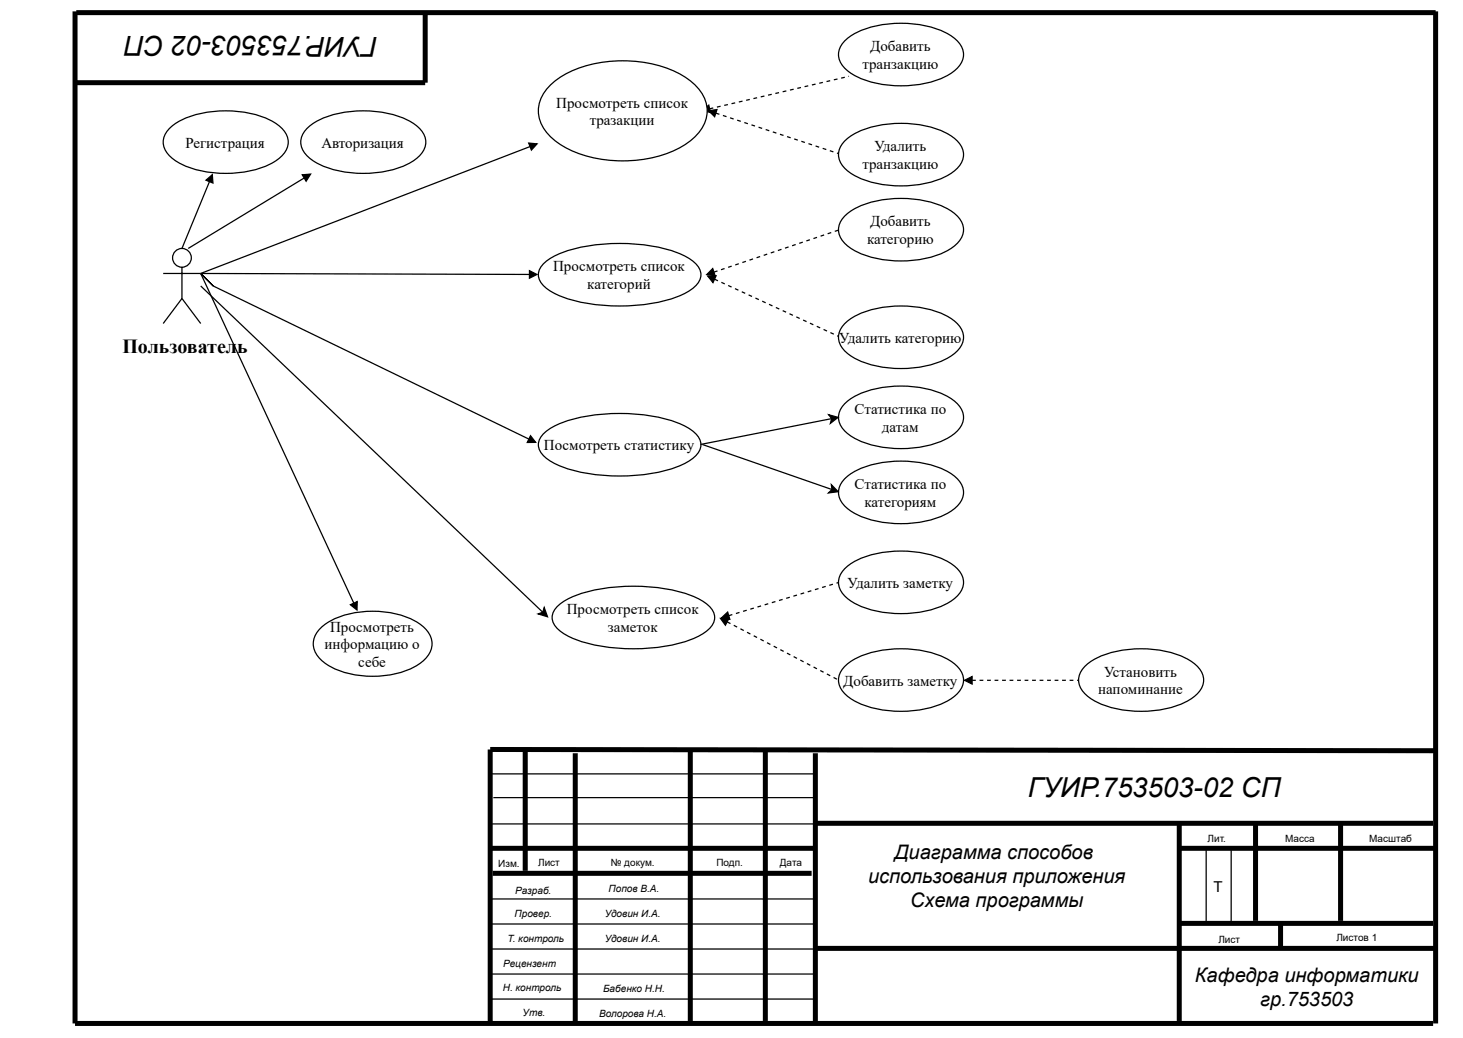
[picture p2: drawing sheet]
<svg xmlns="http://www.w3.org/2000/svg" width="297mm" height="211mm" viewBox="0 0 297 211" stroke-linecap="round" stroke-linejoin="round" font-family="sans-serif">
<g fill="none" stroke="#000" stroke-width="1" stroke-linecap="butt">
<path d="M15.2 2.3v205.4h275.7M15.5 2.6h276M86.3 2.6v14.2h-71.1M291.5 2.3v205.4M106.6 152.1v24.6M116.8 152.9v54.8M140.1 152.6v54.6M155.4 152.4v54.8M165.5 152.9v54.8M291.5 152.4l-192-.3v55.6M99.5 172.2h66M100 177.2h64.8"/>
<path d="M165.5 167.1h125.4M239.4 167.1v40.1M239.7 172.2h51.8M254.9 167.1v19.8M272.2 167.1v19.8M165.5 192.5h125.7M239.4 187.4h51.5M260 187.4v4.8"/>
</g>
<g fill="none" stroke="#000" stroke-width=".25">
<path d="M41.8 36.6l1.3-1.2 .1 1.7zM42.5 36.9l-5.6 13.5M61.4 35.5l1.7-.2-1 1.5zM61.8 36.1l-23.6 14.3M107.3 29l1.7 .2-1.1 1.3zM107.6 29.7l-66.9 25.8M142.6 22.4l1.3-1.1 .3 1.5zM40.7 55.5l31.1 66.9M40.7 55.5l66.8 .2M43.3 58l-2.6-2.5 2.6 2.5 64.1 31.1M107.5 54.9l1.5 .8-1.5 .8zM107.7 88.4l1 1.4h-1.7z"/>
<path d="M71.1 122.7l1.4-.6v1.7zM99.9 157.1h65.8M99.9 167.2h69.3M100.2 161.9h65.5M244.9 172.5v14.5M249.9 172.5v15M99.4 192.6h69.6M99.6 182.4h65.8M99.9 187.5h65.8M99.9 197.7h65.2M99.4 202.7h66.3"/>
</g>
<g fill="#000">
<path d="M41.8 36.6l1.3-1.2 .1 1.7zM61.4 35.5l1.7-.2-1 1.5zM107.3 29l1.7 .2-1.1 1.3zM142.6 22.4l1.3-1.1 .3 1.5zM107.5 54.9l1.5 .8-1.5 .8zM107.7 88.4l1 1.4h-1.7zM71.1 122.7l1.4-.6v1.7z"/>
<path d="M144 22l.8-.2v.2l-.7 .2zM145.5 21.6l.8-.2v.3l-.7 .2zM147 21.3l.7-.2 .1 .2-.7 .2zM148.5 20.9l.7-.2 .1 .3-.8 .2zM150 20.6l.7-.2 .1 .3-.8 .1zM151.5 20.2l.7-.1v.2l-.7 .2zM152.9 19.9l.8-.2v.3l-.7 .1zM154.4 19.5l.8-.1v.2l-.7 .2zM155.9 19.2l.7-.2 .1 .3-.7 .1zM157.4 18.8l.7-.1 .1 .2-.8 .2zM158.9 18.5l.7-.2 .1 .3-.8 .1zM160.4 18.2l.7-.2 .1 .2-.8 .2zM161.8 17.8l.8-.2v.3l-.7 .2zM163.3 17.5l.8-.2v.2l-.7 .2zM164.8 17.1l.7-.2 .1 .3-.7 .2zM166.3 16.8l.7-.2 .1 .2-.8 .2zM167.8 16.4l.7-.1 .1 .2-.8 .2zM169.3 16.1l.7-.2 .1 .3-.8 .1zM170.7 15.7l.8-.1v.2l-.7 .2zM172.2 15.4h.1l.1 .2h-.1z"/>
</g>
<path d="M110.3 88.1a15.1 15.1 0 0 1 8.2-3.5 38.4 38.4 0 0 1 19 1.2 7.3 7.3 0 0 1 4.7 3.7 3.2 3.2 0 0 1-1.6 3.5 22.3 22.3 0 0 1-11 3.4 34.5 34.5 0 0 1-16.7-2.2 6.5 6.5 0 0 1-3.5-3.2 2.89 2.89 0 0 1 .9-2.9z" fill="#fff"/>
<path d="M110.3 88.1a15.1 15.1 0 0 1 8.2-3.5 38.4 38.4 0 0 1 19 1.2 7.3 7.3 0 0 1 4.7 3.7 3.2 3.2 0 0 1-1.6 3.5 22.3 22.3 0 0 1-11 3.4 34.5 34.5 0 0 1-16.7-2.2 6.5 6.5 0 0 1-3.5-3.2 2.89 2.89 0 0 1 .9-2.9z" fill="none" stroke="#000" stroke-width=".25"/>
<path d="M171.7 96.9a16 16 0 0 1 9.6-3.3 19.9 19.9 0 0 1 12 2.7 4.1 4.1 0 0 1 1.9 5.2 8.7 8.7 0 0 1-5 3.6 22.6 22.6 0 0 1-16.8-1 5.2 5.2 0 0 1-3.2-4.2 4.1 4.1 0 0 1 1.5-3z" fill="#fff"/>
<path d="M171.7 96.9a16 16 0 0 1 9.6-3.3 19.9 19.9 0 0 1 12 2.7 4.1 4.1 0 0 1 1.9 5.2 8.7 8.7 0 0 1-5 3.6 22.6 22.6 0 0 1-16.8-1 5.2 5.2 0 0 1-3.2-4.2 4.1 4.1 0 0 1 1.5-3z" fill="none" stroke="#000" stroke-width=".25"/>
<path d="M171.7 81.7a16 16 0 0 1 9.6-3.3 19.9 19.9 0 0 1 12 2.7 4.1 4.1 0 0 1 1.9 5.2 8.7 8.7 0 0 1-5 3.6 22.6 22.6 0 0 1-16.8-1 5.2 5.2 0 0 1-3.2-4.2 4.1 4.1 0 0 1 1.5-3z" fill="#fff"/>
<path d="M143.9 22.5l1.7-.3-.5 1.5zM144.7 54.5l.5 1.4-1.7-.2zM171.7 81.7a16 16 0 0 1 9.6-3.3 19.9 19.9 0 0 1 12 2.7 4.1 4.1 0 0 1 1.9 5.2 8.7 8.7 0 0 1-5 3.6 22.6 22.6 0 0 1-16.8-1 5.2 5.2 0 0 1-3.2-4.2 4.1 4.1 0 0 1 1.5-3z" fill="none" stroke="#000" stroke-width=".25"/>
<g fill="#000">
<path d="M143.9 22.5l1.7-.3-.5 1.5zM144.7 54.5l.5 1.4-1.7-.2z"/>
<path d="M145.4 22.8l.7 .3-.1 .2-.7-.2zM146.8 23.3l.7 .3v.2l-.8-.2zM148.3 23.8l.7 .2-.1 .3-.7-.3zM149.7 24.3l.7 .2-.1 .2-.7-.2zM151.1 24.7l.8 .3-.1 .2-.7-.2zM152.6 25.2l.7 .3-.1 .2-.7-.2zM154 25.7l.8 .2-.1 .3-.7-.3zM155.5 26.2l.7 .2-.1 .3-.7-.3zM156.9 26.7l.8 .2-.1 .2-.7-.2zM158.4 27.1l.7 .3-.1 .2-.7-.2zM159.8 27.6l.8 .2-.1 .3-.8-.3zM161.3 28.1l.7 .2-.1 .3-.7-.3zM162.7 28.6l.7 .2v.2l-.8-.2zM164.2 29l.7 .3-.1 .2-.7-.2zM165.6 29.5l.7 .2v.3l-.8-.2zM167.1 30l.7 .2-.1 .3-.7-.3zM168.5 30.5l.7 .2v.2l-.8-.2zM170 30.9l.7 .3-.1 .2-.7-.2z"/>
<path d="M144.9 55.1l.7-.2 .1 .2-.7 .2zM146.3 54.6l.8-.2v.2l-.7 .3zM147.8 54.1l.7-.2 .1 .2-.7 .3zM149.2 53.6l.7-.2 .1 .2-.7 .3zM150.7 53.2l.7-.3 .1 .3-.8 .2zM152.1 52.7l.7-.3 .1 .3-.7 .2zM153.6 52.2l.7-.3 .1 .3-.8 .2zM155 51.7l.7-.2 .1 .2-.7 .2zM156.4 51.2l.8-.2v.2l-.7 .3zM157.9 50.7l.7-.2 .1 .2-.7 .3zM159.3 50.2l.8-.2v.2l-.7 .3zM160.8 49.8l.7-.3 .1 .2-.7 .3zM162.2 49.3l.7-.3 .1 .3-.7 .2zM163.7 48.8l.7-.3 .1 .3-.8 .2zM165.1 48.3l.7-.3 .1 .3-.7 .2zM166.5 47.8l.8-.2v.2l-.7 .2zM168 47.3l.7-.2 .1 .2-.7 .3zM169.4 46.8l.8-.2v.2l-.7 .3z"/>
</g>
<path d="M171.7 43.6a16 16 0 0 1 9.6-3.3 19.9 19.9 0 0 1 12 2.7 4.1 4.1 0 0 1 1.9 5.2 8.7 8.7 0 0 1-5 3.6 22.6 22.6 0 0 1-16.8-1 5.2 5.2 0 0 1-3.2-4.2 4.1 4.1 0 0 1 1.5-3z" fill="#fff"/>
<path d="M143.7 56h1.7l-.7 1.4zM171.7 43.6a16 16 0 0 1 9.6-3.3 19.9 19.9 0 0 1 12 2.7 4.1 4.1 0 0 1 1.9 5.2 8.7 8.7 0 0 1-5 3.6 22.6 22.6 0 0 1-16.8-1 5.2 5.2 0 0 1-3.2-4.2 4.1 4.1 0 0 1 1.5-3zM142.6 90.2l26.3 9.1M168.2 84.2l2 .5-1.6 1.2 .2-.9zM168.8 98.4l1.4 1.4-2 .2 .7-.7zM168.8 85l-26.6 5.2" fill="none" stroke="#000" stroke-width=".25"/>
<g fill="#000">
<path d="M143.7 56h1.7l-.7 1.4zM168.2 84.2l2 .5-1.6 1.2 .2-.9zM168.8 98.4l1.4 1.4-2 .2 .7-.7z"/>
<path d="M145.1 56.5l.7 .4-.1 .2-.7-.3zM146.5 57.2l.7 .3-.1 .2-.7-.3zM147.9 57.8l.7 .3-.1 .3-.7-.3zM149.3 58.5l.7 .3-.1 .2-.7-.3zM150.6 59.1l.7 .3-.1 .2-.7-.3zM152 59.7l.7 .4-.1 .2-.7-.3zM153.4 60.4l.7 .3-.1 .2-.7-.3zM154.8 61l.7 .3-.1 .3-.7-.4zM156.2 61.6l.7 .4-.1 .2-.7-.3zM157.6 62.3l.7 .3-.1 .2-.7-.3zM159 62.9l.6 .3-.1 .3-.7-.3zM160.3 63.6l.7 .3-.1 .2-.7-.3zM161.7 64.2l.7 .3-.1 .2-.7-.3zM163.1 64.8l.7 .4-.1 .2-.7-.3zM164.5 65.5l.7 .3-.1 .2-.7-.3zM165.9 66.1l.7 .3-.1 .3-.7-.4zM167.3 66.7l.6 .4-.1 .2-.7-.3zM168.6 67.4l.7 .3-.1 .2-.7-.3zM170 68l.6 .3-.1 .2-.6-.3z"/>
</g>
<path d="M171.7 65.5a16 16 0 0 1 9.6-3.4 19.9 19.9 0 0 1 12 2.7 4.1 4.1 0 0 1 1.9 5.2 8.7 8.7 0 0 1-5 3.7 22.6 22.6 0 0 1-16.8-1 5.2 5.2 0 0 1-3.2-4.3 4.1 4.1 0 0 1 1.5-2.9z" fill="#fff"/>
<path d="M171.7 65.5a16 16 0 0 1 9.6-3.4 19.9 19.9 0 0 1 12 2.7 4.1 4.1 0 0 1 1.9 5.2 8.7 8.7 0 0 1-5 3.7 22.6 22.6 0 0 1-16.8-1 5.2 5.2 0 0 1-3.2-4.3 4.1 4.1 0 0 1 1.5-2.9zM146.3 125.5h1.7l-.7 1.4z" fill="none" stroke="#000" stroke-width=".25"/>
<g fill="#000">
<path d="M146.3 125.5h1.7l-.7 1.4z"/>
<path d="M147.7 126.1l.7 .3-.2 .3-.6-.4zM149 126.8l.7 .3-.1 .3-.7-.4zM150.4 127.5l.7 .4-.2 .2-.6-.4zM151.7 128.2l.7 .4-.1 .2-.7-.4zM153.1 128.9l.7 .4-.2 .2-.6-.4zM154.4 129.6l.7 .4-.1 .2-.7-.4zM155.8 130.3l.7 .4-.2 .2-.6-.4zM157.1 131l.7 .4-.1 .2-.7-.4zM158.5 131.7l.7 .4-.2 .2-.6-.3zM159.8 132.4l.7 .4-.1 .2-.7-.3zM161.2 133.1l.7 .4-.2 .2-.6-.3zM162.5 133.8l.7 .4-.1 .2-.7-.3zM163.9 134.5l.7 .4-.2 .2-.6-.3zM165.2 135.3l.7 .3-.1 .2-.7-.3zM166.6 136l.7 .3-.2 .2-.6-.3zM167.9 136.7l.7 .3-.1 .2-.7-.3zM169.3 137.4l.7 .3-.2 .2-.6-.3z"/>
</g>
<path d="M171.7 135a16 16 0 0 1 9.6-3.3 19.9 19.9 0 0 1 12 2.7 4.1 4.1 0 0 1 1.9 5.2 8.7 8.7 0 0 1-5 3.6 22.6 22.6 0 0 1-16.8-1 5.2 5.2 0 0 1-3.2-4.2 4.1 4.1 0 0 1 1.5-3z" fill="#fff"/>
<path d="M146.5 125.4l1.2-1.2 .5 1.5zM171.7 135a16 16 0 0 1 9.6-3.3 19.9 19.9 0 0 1 12 2.7 4.1 4.1 0 0 1 1.9 5.2 8.7 8.7 0 0 1-5 3.6 22.6 22.6 0 0 1-16.8-1 5.2 5.2 0 0 1-3.2-4.2 4.1 4.1 0 0 1 1.5-3z" fill="none" stroke="#000" stroke-width=".25"/>
<g fill="#000">
<path d="M146.5 125.4l1.2-1.2 .5 1.5z"/>
<path d="M147.9 124.8l.7-.2 .1 .2-.7 .3zM149.4 124.4l.7-.2 .1 .2-.8 .2zM150.8 123.9l.8-.2v.3l-.7 .2zM152.3 123.5l.7-.2 .1 .2-.7 .2zM153.7 123.1l.8-.3v.3l-.7 .2zM155.2 122.6l.7-.2 .1 .2-.7 .3zM156.7 122.2l.7-.2 .1 .2-.8 .2zM158.1 121.7l.7-.2 .1 .3-.7 .2zM159.6 121.3l.7-.2 .1 .2-.8 .2zM161 120.9l.8-.3v.3l-.7 .2zM162.5 120.4l.7-.2 .1 .2-.7 .3zM163.9 120l.8-.2 .1 .2-.8 .2zM165.4 119.5l.7-.2 .1 .3-.7 .2zM166.9 119.1l.7-.2 .1 .2-.8 .2zM168.3 118.7l.8-.3v.3l-.7 .2zM169.8 118.2l.7-.2 .1 .3-.7 .2z"/>
</g>
<path d="M171.7 115.2a16 16 0 0 1 9.6-3.3 19.9 19.9 0 0 1 12 2.7 4.1 4.1 0 0 1 1.9 5.1 8.7 8.7 0 0 1-5 3.7 22.6 22.6 0 0 1-16.8-1 5.2 5.2 0 0 1-3.2-4.2 4.1 4.1 0 0 1 1.5-3z" fill="#fff"/>
<path d="M171.7 115.2a16 16 0 0 1 9.6-3.3 19.9 19.9 0 0 1 12 2.7 4.1 4.1 0 0 1 1.9 5.1 8.7 8.7 0 0 1-5 3.7 22.6 22.6 0 0 1-16.8-1 5.2 5.2 0 0 1-3.2-4.2 4.1 4.1 0 0 1 1.5-3z" fill="none" stroke="#000" stroke-width=".25"/>
<path d="M113 123.2a15.1 15.1 0 0 1 8.3-3.6 38.4 38.4 0 0 1 19 1.2 7.3 7.3 0 0 1 4.7 3.8 3.2 3.2 0 0 1-1.6 3.5 22.3 22.3 0 0 1-11 3.4 34.5 34.5 0 0 1-16.7-2.2 6.5 6.5 0 0 1-3.5-3.2 2.89 2.89 0 0 1 .8-2.9z" fill="#fff"/>
<path d="M40.7 58l69.5 66.3M110.5 123.3l.7 1.9-1.9-.6 .9-.3zM113 123.2a15.1 15.1 0 0 1 8.3-3.6 38.4 38.4 0 0 1 19 1.2 7.3 7.3 0 0 1 4.7 3.8 3.2 3.2 0 0 1-1.6 3.5 22.3 22.3 0 0 1-11 3.4 34.5 34.5 0 0 1-16.7-2.2 6.5 6.5 0 0 1-3.5-3.2 2.89 2.89 0 0 1 .8-2.9zM195.8 138.1l1.5-.8v1.5z" fill="none" stroke="#000" stroke-width=".25"/>
<g fill="#000">
<path d="M110.5 123.3l.7 1.9-1.9-.6 .9-.3zM195.8 138.1l1.5-.8v1.5z"/>
<path d="M197.3 137.9h.8v.3h-.8zM198.9 137.9h.7v.3h-.7zM200.4 137.9h.8v.3h-.8zM201.9 137.9h.8v.3h-.8zM203.4 137.9h.8v.3h-.8zM205 137.9h.7v.3h-.7zM206.5 137.9h.7v.3h-.7zM208 137.9h.8v.3h-.8zM209.5 137.9h.8v.3h-.8zM211.1 137.9h.7v.3h-.7zM212.6 137.9h.7v.3h-.7zM214.1 137.9h.8v.3h-.8zM215.6 137.9h.8v.3h-.8zM217.1 137.9h.8v.3h-.8zM218.7 137.9h.4v.3h-.4z"/>
</g>
<path d="M220.5 135a16 16 0 0 1 9.6-3.3 19.9 19.9 0 0 1 12 2.7 4.1 4.1 0 0 1 1.9 5.2 8.7 8.7 0 0 1-5.1 3.6 22.6 22.6 0 0 1-16.7-1 5.2 5.2 0 0 1-3.2-4.2 4.1 4.1 0 0 1 1.5-3z" fill="#fff"/>
<path d="M220.5 135a16 16 0 0 1 9.6-3.3 19.9 19.9 0 0 1 12 2.7 4.1 4.1 0 0 1 1.9 5.2 8.7 8.7 0 0 1-5.1 3.6 22.6 22.6 0 0 1-16.7-1 5.2 5.2 0 0 1-3.2-4.2 4.1 4.1 0 0 1 1.5-3z" fill="none" stroke="#000" stroke-width=".25"/>
<path d="M35 52.3a1.9 1.9 0 0 0 3.8 0 1.9 1.9 0 0 0-3.8 0zM36.9 54.2v6.4zM33.1 55.5h3.8zM36.9 55.5h3.8zM36.9 60.6l-3.8 5.1z" fill="#fff"/>
<g fill="none" stroke="#000" stroke-width=".25">
<path d="M33.1 55.5h7.6M36.9 54.2v6.4M36.9 60.6l-3.8 5.1M36.9 60.6l3.8 5.1"/>
<circle cx="36.9" cy="52.3" r="1.9"/>
</g>
<path d="M62.5 25.9a16 16 0 0 1 9.7-3.4 19.9 19.9 0 0 1 12 2.7 4.1 4.1 0 0 1 1.9 5.2 8.7 8.7 0 0 1-5.1 3.7 22.6 22.6 0 0 1-16.7-1 5.2 5.2 0 0 1-3.2-4.3 4.1 4.1 0 0 1 1.4-2.9z" fill="#fff"/>
<path d="M62.5 25.9a16 16 0 0 1 9.7-3.4 19.9 19.9 0 0 1 12 2.7 4.1 4.1 0 0 1 1.9 5.2 8.7 8.7 0 0 1-5.1 3.7 22.6 22.6 0 0 1-16.7-1 5.2 5.2 0 0 1-3.2-4.3 4.1 4.1 0 0 1 1.4-2.9z" fill="none" stroke="#000" stroke-width=".25"/>
<path d="M111.6 17.4a19.9 19.9 0 0 1 13-5 23.3 23.3 0 0 1 15.7 4.1 7.1 7.1 0 0 1 2.4 9.2 14.7 14.7 0 0 1-9.2 6 26 26 0 0 1-19.8-2.4 8.7 8.7 0 0 1-4.4-6.8 7.2 7.2 0 0 1 2.3-5.1z" fill="#fff"/>
<path d="M111.6 17.4a19.9 19.9 0 0 1 13-5 23.3 23.3 0 0 1 15.7 4.1 7.1 7.1 0 0 1 2.4 9.2 14.7 14.7 0 0 1-9.2 6 26 26 0 0 1-19.8-2.4 8.7 8.7 0 0 1-4.4-6.8 7.2 7.2 0 0 1 2.3-5.1z" fill="none" stroke="#000" stroke-width=".25"/>
<path d="M171.7 8.1a16 16 0 0 1 9.6-3.3 19.9 19.9 0 0 1 12 2.6 4.1 4.1 0 0 1 1.9 5.2 8.7 8.7 0 0 1-5 3.7 22.6 22.6 0 0 1-16.8-1 5.2 5.2 0 0 1-3.2-4.2 4.1 4.1 0 0 1 1.5-3z" fill="#fff"/>
<path d="M171.7 8.1a16 16 0 0 1 9.6-3.3 19.9 19.9 0 0 1 12 2.6 4.1 4.1 0 0 1 1.9 5.2 8.7 8.7 0 0 1-5 3.7 22.6 22.6 0 0 1-16.8-1 5.2 5.2 0 0 1-3.2-4.2 4.1 4.1 0 0 1 1.5-3z" fill="none" stroke="#000" stroke-width=".25"/>
<path d="M34.6 25.9a16 16 0 0 1 9.6-3.4 19.9 19.9 0 0 1 12 2.7 4.1 4.1 0 0 1 1.9 5.2 8.7 8.7 0 0 1-5 3.7 22.6 22.6 0 0 1-16.8-1 5.2 5.2 0 0 1-3.2-4.3 4.1 4.1 0 0 1 1.5-2.9z" fill="#fff"/>
<path d="M34.6 25.9a16 16 0 0 1 9.6-3.4 19.9 19.9 0 0 1 12 2.7 4.1 4.1 0 0 1 1.9 5.2 8.7 8.7 0 0 1-5 3.7 22.6 22.6 0 0 1-16.8-1 5.2 5.2 0 0 1-3.2-4.3 4.1 4.1 0 0 1 1.5-2.9z" fill="none" stroke="#000" stroke-width=".25"/>
<path d="M110.3 53.6a15.1 15.1 0 0 1 8.2-3.6 38.4 38.4 0 0 1 19 1.3 7.3 7.3 0 0 1 4.7 3.7 3.2 3.2 0 0 1-1.6 3.5 22.3 22.3 0 0 1-11 3.4 34.5 34.5 0 0 1-16.7-2.2 6.5 6.5 0 0 1-3.5-3.2 2.89 2.89 0 0 1 .9-2.9z" fill="#fff"/>
<path d="M110.3 53.6a15.1 15.1 0 0 1 8.2-3.6 38.4 38.4 0 0 1 19 1.3 7.3 7.3 0 0 1 4.7 3.7 3.2 3.2 0 0 1-1.6 3.5 22.3 22.3 0 0 1-11 3.4 34.5 34.5 0 0 1-16.7-2.2 6.5 6.5 0 0 1-3.5-3.2 2.89 2.89 0 0 1 .9-2.9z" fill="none" stroke="#000" stroke-width=".25"/>
<path d="M65 127.5a15 15 0 0 1 10.7-3.5 16.5 16.5 0 0 1 9.9 2.9 4.4 4.4 0 0 1 0 7.5 18.3 18.3 0 0 1-14.3 2.4 10.2 10.2 0 0 1-7.3-4.5 4.1 4.1 0 0 1 1-4.8z" fill="#fff"/>
<path d="M65 127.5a15 15 0 0 1 10.7-3.5 16.5 16.5 0 0 1 9.9 2.9 4.4 4.4 0 0 1 0 7.5 18.3 18.3 0 0 1-14.3 2.4 10.2 10.2 0 0 1-7.3-4.5 4.1 4.1 0 0 1 1-4.8z" fill="none" stroke="#000" stroke-width=".25"/>
<path d="M171.7 28.4a16 16 0 0 1 9.6-3.3 19.9 19.9 0 0 1 12 2.7 4.1 4.1 0 0 1 1.9 5.1 8.7 8.7 0 0 1-5 3.7 22.6 22.6 0 0 1-16.8-1 5.2 5.2 0 0 1-3.2-4.2 4.1 4.1 0 0 1 1.5-3z" fill="#fff"/>
<path d="M171.7 28.4a16 16 0 0 1 9.6-3.3 19.9 19.9 0 0 1 12 2.7 4.1 4.1 0 0 1 1.9 5.1 8.7 8.7 0 0 1-5 3.7 22.6 22.6 0 0 1-16.8-1 5.2 5.2 0 0 1-3.2-4.2 4.1 4.1 0 0 1 1.5-3z" fill="none" stroke="#000" stroke-width=".25"/>
<g font-size="5.6">
<text x="76.7" y="7.4" transform="rotate(-180 76.7 7.4)">ГУИР.753503-02 СП</text>
<text x="208.7" y="161.7">ГУИР.753503-02 СП</text>
</g>
<g font-size="4.1">
<text x="24.8" y="71.6">Пользователь</text>
<text x="176.2" y="179.2">использования приложения</text>
<text x="181.6" y="174.4">Диаграмма способов</text>
<text x="184.8" y="184.1">Схема программы</text>
<text x="242.6" y="199.3">Кафедра информатики</text>
<text x="255.8" y="204.1">гр.753503</text>
</g>
<g font-size="3">
<text x="176.6" y="10.4">Добавить</text>
<text x="175.1" y="14">транзакцию</text>
<text x="112.9" y="21.8">Просмотреть список</text>
<text x="37.6" y="30">Регистрация</text>
<text x="65.2" y="30">Авторизация</text>
<text x="119.7" y="25.4">тразакции</text>
<text x="175.1" y="34.3">транзакцию</text>
<text x="177.5" y="30.7">Удалить</text>
<text x="176.6" y="46">Добавить</text>
<text x="176" y="49.5">категорию</text>
<text x="112.3" y="55.1">Просмотреть список</text>
<text x="119.2" y="58.6">категорий</text>
<text x="170.4" y="69.6">Удалить категорию</text>
<text x="173.5" y="84">Статистика по</text>
<text x="179.1" y="87.6">датам</text>
<text x="110.4" y="91.4">Посмотреть статистику</text>
<text x="173.5" y="99.3">Статистика по</text>
<text x="175.5" y="102.8">категориям</text>
<text x="172.1" y="119.3">Удалить заметку</text>
<text x="115.1" y="124.7">Просмотреть список</text>
<text x="65.9" y="131.8">информацию о</text>
<text x="67" y="128.2">Просмотреть</text>
<text x="123.4" y="128.2">заметок</text>
<text x="72.7" y="135.3">себе</text>
<text x="224.1" y="137.3">Установить</text>
<text x="171.2" y="139.1">Добавить заметку</text>
<text x="222.9" y="140.9">напоминание</text>
<text x="246.3" y="181">T</text>
</g>
<g font-size="2">
<text x="245.2" y="170.9">Лит.</text>
<text x="260.9" y="170.9">Масса</text>
<text x="278" y="170.9">Масштаб</text>
<text x="101.2" y="175.9">Изм.</text>
<text x="109.2" y="175.7">Лист</text>
<text x="124" y="175.7">№ докум.</text>
<text x="145.4" y="175.7">Подп.</text>
<text x="158.3" y="175.7">Дата</text>
<text x="104.6" y="181.5">Разраб.</text>
<text x="123.6" y="181">Попов В.А.</text>
<text x="103" y="191.2">Т. контроль</text>
<text x="104.5" y="186.1">Провер.</text>
<text x="122.8" y="186.1">Удовин И.А.</text>
<text x="122.8" y="191.2">Удовин И.А.</text>
<text x="247.4" y="191.4">Лист</text>
<text x="271.3" y="190.9">Листов 1</text>
<text x="102.2" y="196.2">Рецензент</text>
<text x="102.1" y="201.1">Н. контроль</text>
<text x="122.4" y="201.3">Бабенко Н.Н.</text>
<text x="106.1" y="206.2">Утв.</text>
<text x="121.6" y="206.4">Волорова Н.А.</text>
</g>
</svg>
